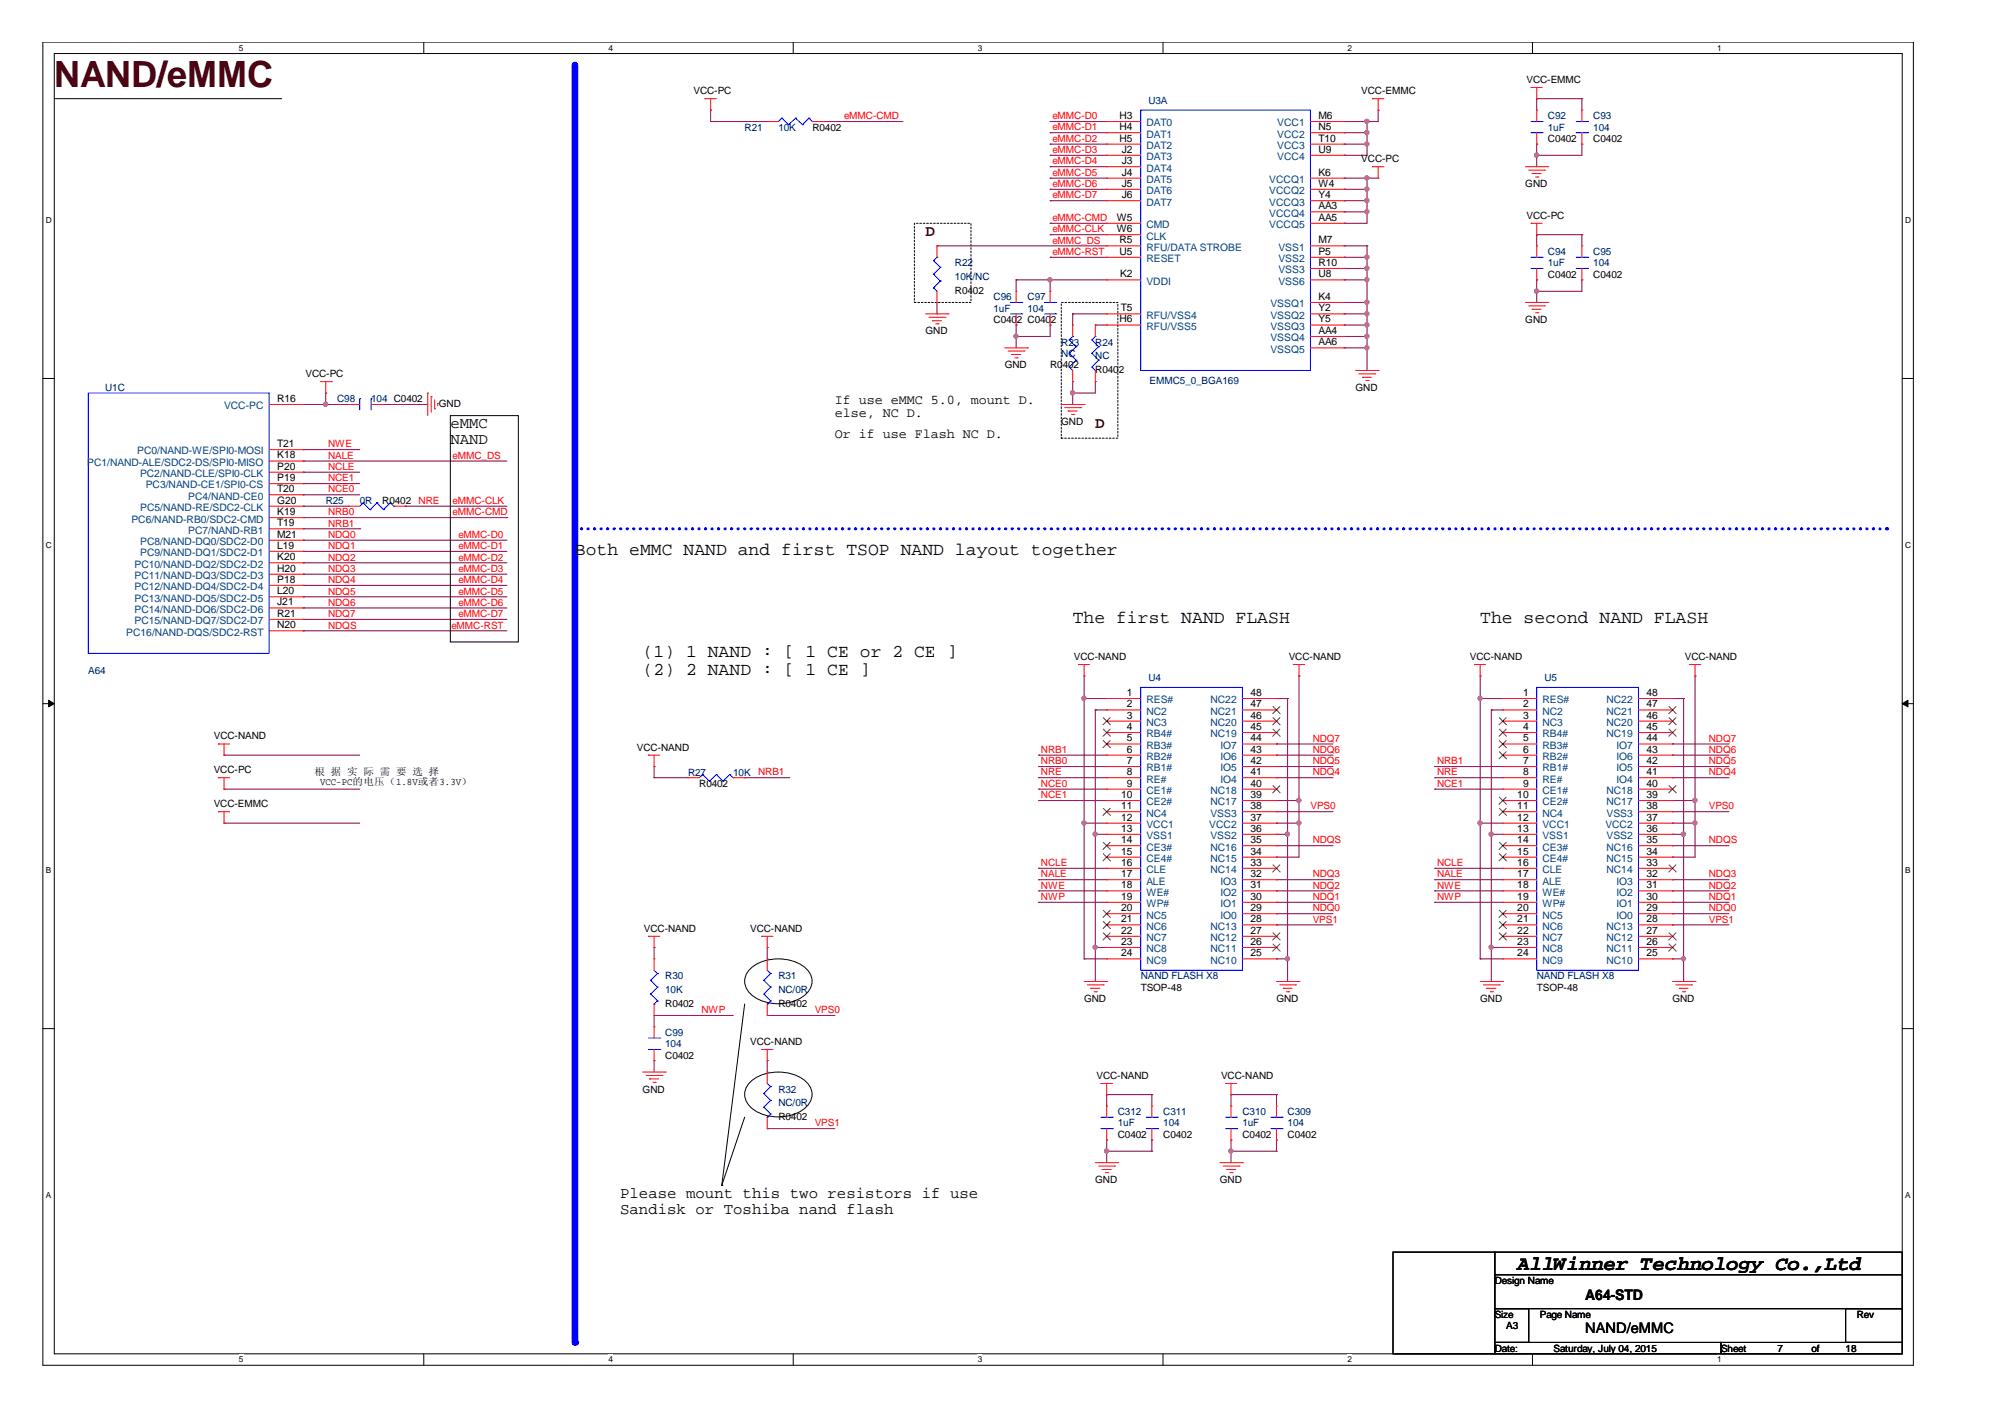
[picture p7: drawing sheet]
<svg xmlns="http://www.w3.org/2000/svg" width="297mm" height="210mm" viewBox="0 0 297 210" stroke-linecap="round" stroke-linejoin="round" font-family="sans-serif">
<path d="M6.3 6.2h277.2v196h-277.2zM8 7.9h273.8v192.6h-273.8z" fill="none" stroke="#000" stroke-width=".15"/>
<g fill="#fff">
<path d="M35.4 6.4h.6v1.4h-.6z"/>
<path d="M35.4 200.7h.6v1.4h-.6z"/>
</g>
<path d="M62.8 6.2v1.7M62.8 200.5v1.7" fill="none" stroke="#000" stroke-width=".15"/>
<g fill="#fff">
<path d="M90.1 6.4h.7v1.4h-.7z"/>
<path d="M90.1 200.7h.7v1.4h-.7z"/>
</g>
<path d="M117.5 6.2v1.7M117.5 200.5v1.7" fill="none" stroke="#000" stroke-width=".15"/>
<g fill="#fff">
<path d="M144.9 6.4h.6v1.4h-.6z"/>
<path d="M144.9 200.7h.6v1.4h-.6z"/>
</g>
<path d="M172.3 6.2v1.7M172.3 200.5v1.7" fill="none" stroke="#000" stroke-width=".15"/>
<g fill="#fff">
<path d="M199.6 6.4h.7v1.4h-.7z"/>
<path d="M199.6 200.7h.7v1.4h-.7z"/>
</g>
<path d="M227 6.2v1.7M227 200.5v1.7" fill="none" stroke="#000" stroke-width=".15"/>
<g fill="#fff">
<path d="M254.4 6.4h.6v1.4h-.6z"/>
<path d="M254.4 200.7h.6v1.4h-.6z"/>
<path d="M6.8 31.9h.8v1.4h-.8z"/>
<path d="M282.2 31.9h.9v1.4h-.9z"/>
<path d="M6.8 80.1h.8v1.4h-.8z"/>
<path d="M282.2 80.1h.9v1.4h-.9z"/>
</g>
<path d="M6.3 56.1h1.7M281.8 56.1h1.7" fill="none" stroke="#000" stroke-width=".15"/>
<g fill="#fff">
<path d="M6.8 128.2h.7v1.4h-.7z"/>
<path d="M282.2 128.2h.8v1.4h-.8z"/>
</g>
<path d="M6.3 104.2h1.7M281.8 104.2h1.7" fill="none" stroke="#000" stroke-width=".15"/>
<g fill="#000" stroke="#000" stroke-width=".15">
<path d="M7.2 103.7l.8 .5-.8 .5z" fill-rule="evenodd"/>
<path d="M281.8 104.2l.9-.5v1z" fill-rule="evenodd"/>
</g>
<g fill="#fff">
<path d="M6.8 176.4h.7v1.4h-.7z"/>
<path d="M282.2 176.4h.8v1.4h-.8z"/>
</g>
<path d="M6.3 152.4h1.7M281.8 152.4h1.7" fill="none" stroke="#000" stroke-width=".15"/>
<path d="M85.2 9.6v189.3" fill="none" stroke="#00f" stroke-width=".97"/>
<circle cx="85.2" cy="198.9" r=".49" fill="#00f"/>
<path d="M85.2 78.3h194.4" fill="none" stroke="#00f" stroke-width=".47" stroke-dasharray="0 .9"/>
<circle cx="279.6" cy="78.3" r=".23" fill="#00f" stroke-dasharray="0 .9"/>
<g fill="none" stroke="#000" stroke-width=".15">
<path d="M8 14.6h33.6M41.6 14.6h.1M66.7 61.6h10.1v33.5h-10.1zM110.3 148.7l-3.4 26.9M111 143.7a6.5 6.5 0 0 1 8.6 0 2.47 2.47 0 0 1-.5 3.8 6.5 6.5 0 0 1-8.1-.5 2.41 2.41 0 0 1 0-3.3zM106.9 175.6h.1M110.3 165.5l-3.4 10.1M111 160.4a6.5 6.5 0 0 1 8.6 0 2.47 2.47 0 0 1-.5 3.9 6.5 6.5 0 0 1-8.1-.5 2.41 2.41 0 0 1 0-3.4zM206.4 185.5h15v15h-15zM221.4 185.5h60.4v3.3h-60.4zM221.4 188.8h60.4v5.1h-60.4zM221.4 193.9h5.1v5h-5.1z"/>
<path d="M221.4 198.9h33.6v1.6h-33.6zM255 198.9h26.8v1.6h-26.8zM273.4 193.9h8.4v5h-8.4z"/>
</g>
<path d="M135.5 33.1h8.3v11.7h-8.3zM157.2 44.8h8.4v20.1h-8.4z" fill="none" stroke="#000" stroke-width=".15" stroke-dasharray=".3 .3"/>
<g fill="none" stroke="#800040" stroke-width=".15">
<path d="M105.3 16.3h.1M105.3 18h.1M105.3 18h8.4M105.3 16.3v1.7M122 18h.1M122 18h11.8M155.6 18h.1M155.6 19.7h.1M155.6 18h8.4M155.6 19.7h8.4M199.1 18h.1M199.1 19.7h.1"/>
<path d="M199.1 19.7h3.4M202.5 18h.1M202.5 19.7h.1M202.5 18v5h-3.4M204.2 16.3h.1M204.2 16.3v1.7h-5.1M227.7 14.6h.1M227.7 14.6v1.7M227.7 14.6h6.7M234.4 14.6h.1M234.4 14.6v1.7M138.8 36.4h.1"/>
<path d="M138.8 36.4h25.2M155.6 21.4h.1M155.6 23h.1M155.6 24.7h.1M155.6 26.4h.1M155.6 28h.1M155.6 29.7h.1M155.6 33.1h.1M155.6 34.8h.1M155.6 38.1h.1M155.6 34.8h8.4M155.6 21.4h8.4"/>
<path d="M155.6 23h8.4M155.6 28h8.4M155.6 29.7h8.4M155.6 33.1h8.4M155.6 38.1h8.4M155.6 24.7h8.4M155.6 26.4h8.4M199.1 21.4h.1M199.1 23h.1M199.1 28h.1M199.1 29.7h.1M199.1 31.4h.1"/>
<path d="M199.1 33.1h.1M199.1 36.4h.1M199.1 38.1h.1M199.1 39.8h.1M199.1 26.4h.1M199.1 21.4h3.4M199.1 28h3.4M199.1 29.7h3.4M199.1 31.4h3.4M199.1 36.4h3.4M199.1 38.1h3.4M199.1 39.8h3.4"/>
<path d="M199.1 26.4h5.1M202.5 21.4h.1M202.5 26.4h.1M202.5 28h.1M202.5 29.7h.1M202.5 31.4h.1M202.5 36.4h.1M202.5 39.8h.1M202.5 38.1h.1M202.5 26.4v6.7h-3.4M202.5 36.4v18.5M227.7 34.8h.1"/>
<path d="M227.7 23h.1M227.7 21.4h.1M227.7 21.4v3.3M227.7 34.8v1.6M227.7 34.8h6.7M234.4 34.8h.1M234.4 21.4h.1M234.4 21.4v1.6h-6.7M234.4 34.8v1.6M44.9 59.9h.1M44.9 59.9h6.7M48.3 59.9h.1"/>
<path d="M48.3 58.2h.1M48.3 58.2v1.7M56.6 59.9h.1M56.6 59.9h6.8M138.8 46.5h.1M138.8 44.8v1.7M150.5 49.8h.1M150.5 48.1h.1M150.5 41.5h.1M150.5 41.5h13.5M150.5 41.5v1.7M150.5 48.1v3.4"/>
<path d="M155.6 41.5h.1M155.6 48.1h.1M155.6 48.1v1.7h-5.1M155.6 41.5v1.7M158.9 46.5h.1M158.9 58.2h.1M158.9 56.5h.1M158.9 46.5h5.1M158.9 46.5v1.6M158.9 56.5v3.4M162.3 48.1h.1M162.3 56.5h.1"/>
<path d="M162.3 48.1h1.7M162.3 56.5v1.7h-3.4M199.1 41.5h.1M199.1 44.8h.1M199.1 46.5h.1M199.1 48.1h.1M199.1 49.8h.1M199.1 51.5h.1M199.1 41.5h3.4M199.1 44.8h3.4M199.1 46.5h3.4M199.1 48.1h3.4"/>
<path d="M199.1 49.8h3.4M199.1 51.5h3.4M202.5 51.5h.1M202.5 41.5h.1M202.5 49.8h.1M202.5 46.5h.1M202.5 48.1h.1M202.5 44.8h.1M227.7 43.2h.1M227.7 41.5h.1M227.7 41.5v3.3M234.4 41.5h.1"/>
<path d="M234.4 41.5v1.7h-6.7M44.9 69.9h.1M44.9 68.3h.1M44.9 66.6h.1M44.9 75h.1M44.9 73.3h.1M44.9 71.6h.1M44.9 78.3h8.4M44.9 69.9h8.4M44.9 68.3h30.2M44.9 66.6h8.4M44.9 75h6.7"/>
<path d="M44.9 73.3h8.4M44.9 71.6h8.4M44.9 76.7h30.2M53.3 78.3h.1M60 75h.1M60 75h15.1M75.1 76.7h.1M44.9 85.1h.1M44.9 83.4h.1M44.9 81.7h.1M44.9 80h.1M44.9 91.8h.1"/>
<path d="M44.9 90.1h.1M44.9 88.4h.1M44.9 86.7h.1M44.9 93.4h.1M44.9 85.1h30.2M44.9 83.4h30.2M44.9 81.7h30.2M44.9 80h30.2M44.9 91.8h30.2M44.9 90.1h30.2M44.9 88.4h30.2M44.9 86.7h30.2"/>
<path d="M44.9 93.4h30.2M33.2 111.9h.1M33.2 116.9h.1M33.2 111.9h20.1M33.2 116.9h20.1M96.9 115.2h.1M96.9 113.6h.1M96.9 115.2h5M96.9 113.6v1.6M110.3 115.2h.1M110.3 115.2h6.7M153.9 115.2h.1"/>
<path d="M153.9 116.9h.1M153.9 118.6h.1M153.9 111.9h.1M153.9 113.6h.1M153.9 111.9h10.1M153.9 116.9h10.1M153.9 115.2h10.1M153.9 118.6h10.1M153.9 113.6h10.1M160.6 100.1h.1M160.6 103.5h.1M160.6 100.1v41.9"/>
<path d="M160.6 103.5h3.4M162.3 105.2h.1M162.3 105.2v40.2M162.3 105.2h1.7M189.1 103.5h.1M189.1 110.2h.1M189.1 111.9h.1M189.1 113.6h.1M189.1 115.2h.1M189.1 118.6h.1M189.1 111.9h8.4M189.1 115.2h8.4"/>
<path d="M189.1 103.5h1.7M189.1 118.6h3.3M189.1 110.2h8.4M189.1 113.6h8.4M190.8 103.5h.1M190.8 103.5v41.9M192.4 100.1h.1M192.4 118.6h.1M192.4 100.1v26.9h-3.3M212.6 113.6h.1M212.6 116.9h.1M212.6 115.2h.1"/>
<path d="M212.6 116.9h10M212.6 115.2h10M212.6 113.6h10M219.3 100.1h.1M219.3 103.5h.1M219.3 103.5h3.3M219.3 100.1v41.9M220.9 105.2h.1M220.9 105.2h1.7M220.9 105.2v40.2M247.8 103.5h.1M247.8 110.2h.1"/>
<path d="M247.8 111.9h.1M247.8 113.6h.1M247.8 115.2h.1M247.8 118.6h.1M247.8 111.9h8.4M247.8 115.2h8.4M247.8 103.5h1.6M247.8 118.6h3.3M247.8 110.2h8.4M247.8 113.6h8.4M249.4 103.5h.1M249.4 103.5v41.9"/>
<path d="M251.1 100.1h.1M251.1 118.6h.1M251.1 100.1v26.9h-3.3M33.2 121.9h.1M33.2 121.9h20.1M153.9 133.7h.1M153.9 128.6h.1M153.9 130.3h.1M153.9 132h.1M153.9 133.7h10.1M153.9 128.6h10.1M153.9 130.3h10.1"/>
<path d="M153.9 132h10.1M160.6 121.9h.1M160.6 121.9h3.4M162.3 123.6h.1M162.3 123.6h1.7M189.1 137h.1M189.1 123.6h.1M189.1 121.9h.1M189.1 120.2h.1M189.1 125.3h.1M189.1 130.3h.1M189.1 132h.1"/>
<path d="M189.1 133.7h.1M189.1 135.4h.1M189.1 127h.1M189.1 121.9h3.3M189.1 137h8.4M189.1 123.6h1.7M189.1 133.7h8.4M189.1 130.3h8.4M189.1 132h8.4M189.1 120.2h8.4M189.1 125.3h8.4M189.1 135.4h8.4"/>
<path d="M190.8 123.6h.1M192.4 121.9h.1M212.6 133.7h.1M212.6 128.6h.1M212.6 130.3h.1M212.6 132h.1M212.6 133.7h10M212.6 128.6h10M212.6 130.3h10M212.6 132h10M219.3 121.9h.1M219.3 121.9h3.3"/>
<path d="M220.9 123.6h.1M220.9 123.6h1.7M247.8 137h.1M247.8 123.6h.1M247.8 121.9h.1M247.8 120.2h.1M247.8 125.3h.1M247.8 130.3h.1M247.8 132h.1M247.8 133.7h.1M247.8 135.4h.1M247.8 127h.1"/>
<path d="M247.8 121.9h3.3M247.8 137h8.4M247.8 123.6h1.6M247.8 133.7h8.4M247.8 130.3h8.4M247.8 132h8.4M247.8 120.2h8.4M247.8 125.3h8.4M247.8 135.4h8.4M249.4 123.6h.1M251.1 121.9h.1M96.9 140.3h.1"/>
<path d="M96.9 157.1h.1M96.9 150.4h.1M96.9 140.3v1.7M96.9 150.4v1.7M96.9 157.1v1.7M96.9 150.4h11.7M113.7 140.3h.1M113.7 157.1h.1M113.7 150.4h.1M113.7 140.3v1.7M113.7 157.1v1.7M113.7 150.4h10"/>
<path d="M160.6 142h.1M160.6 142h3.4M162.3 140.3h.1M162.3 140.3h1.7M189.1 142h.1M189.1 142h1.7M190.8 142h.1M219.3 142h.1M219.3 142h3.3M220.9 140.3h.1M220.9 140.3h1.7M247.8 142h.1"/>
<path d="M247.8 142h1.6M249.4 142h.1M113.7 167.2h.1M113.7 167.2h10M164 168.9h.1M164 170.5h.1M164 162.2h.1M164 170.5h6.6M164 162.2v1.6M164 168.9v3.3M164 162.2h6.6M170.6 170.5h.1"/>
<path d="M170.6 162.2h.1M170.6 168.9h.1M170.6 162.2v1.6M170.6 168.9v1.6M182.4 168.9h.1M182.4 170.5h.1M182.4 162.2h.1M182.4 162.2v1.6M182.4 168.9v3.3M182.4 170.5h6.7M182.4 162.2h6.7M189.1 170.5h.1"/>
<path d="M189.1 162.2h.1M189.1 168.9h.1M189.1 162.2v1.6M189.1 168.9v1.6"/>
</g>
<g fill="#f0f" stroke="#f0f" stroke-width=".15">
<circle cx="227.6" cy="43.1" r=".32"/>
<circle cx="48.2" cy="59.9" r=".32"/>
<circle cx="202.5" cy="18" r=".32"/>
<circle cx="202.5" cy="28" r=".32"/>
<circle cx="202.5" cy="26.4" r=".32"/>
<circle cx="202.5" cy="29.7" r=".32"/>
<circle cx="202.5" cy="31.4" r=".32"/>
<circle cx="202.5" cy="38.1" r=".32"/>
<circle cx="202.5" cy="39.7" r=".32"/>
<circle cx="202.5" cy="48.1" r=".32"/>
<circle cx="202.5" cy="44.8" r=".32"/>
<circle cx="202.5" cy="41.4" r=".32"/>
<circle cx="202.5" cy="51.5" r=".32"/>
<circle cx="202.5" cy="49.8" r=".32"/>
<circle cx="155.6" cy="41.4" r=".32"/>
<circle cx="150.5" cy="49.8" r=".32"/>
<circle cx="158.9" cy="58.2" r=".32"/>
<circle cx="202.5" cy="46.5" r=".32"/>
<circle cx="202.5" cy="21.3" r=".32"/>
<circle cx="202.5" cy="19.6" r=".32"/>
<circle cx="227.6" cy="23" r=".32"/>
<circle cx="192.4" cy="118.6" r=".32"/>
<circle cx="190.7" cy="142" r=".32"/>
<circle cx="160.6" cy="121.9" r=".32"/>
<circle cx="160.6" cy="103.5" r=".32"/>
<circle cx="162.2" cy="123.6" r=".32"/>
<circle cx="162.2" cy="140.3" r=".32"/>
<circle cx="190.7" cy="123.6" r=".32"/>
<circle cx="192.4" cy="121.9" r=".32"/>
<circle cx="251.1" cy="118.6" r=".32"/>
<circle cx="249.4" cy="142" r=".32"/>
<circle cx="219.3" cy="121.9" r=".32"/>
<circle cx="219.3" cy="103.5" r=".32"/>
<circle cx="220.9" cy="123.6" r=".32"/>
<circle cx="220.9" cy="140.3" r=".32"/>
<circle cx="249.4" cy="123.6" r=".32"/>
<circle cx="251.1" cy="121.9" r=".32"/>
<circle cx="182.3" cy="170.5" r=".32"/>
<circle cx="163.9" cy="170.5" r=".32"/>
</g>
<g fill="none" stroke="#f00" stroke-width=".15">
<path d="M104.4 14.6h.1M104.4 14.6h1.7M105.3 16.3h.1M105.3 14.6v1.7M113.7 18h.1M113.7 18h1.6M120.4 18h1.6M122 18h.1M164 18h.1M164 19.7h.1M164 18h5M164 19.7h5"/>
<path d="M194.1 18h5M194.1 19.7h5M199.1 18h.1M199.1 19.7h.1M203.3 14.6h.1M203.3 14.6h1.7M204.2 16.3h.1M204.2 14.6v1.7M226.8 13h.1M226.8 13h1.7M227.7 14.6h.1M227.7 16.3h.1"/>
<path d="M227.7 13v1.6M227.7 16.3v1.7M227.7 19.7v1.7M234.4 16.3h.1M234.4 16.3v1.7M234.4 19.7v1.7M138.8 36.4h.1M138.8 36.4v1.7M164 21.4h.1M164 23h.1M164 24.7h.1M164 26.4h.1"/>
<path d="M164 28h.1M164 29.7h.1M164 36.4h.1M164 38.1h.1M164 33.1h.1M164 34.8h.1M164 33.1h5M164 24.7h5M164 21.4h5M164 23h5M164 26.4h5M164 28h5"/>
<path d="M164 29.7h5M164 36.4h5M164 38.1h5M164 34.8h5M194.1 33.1h5M194.1 21.4h5M194.1 23h5M194.1 26.4h5M194.1 28h5M194.1 29.7h5M194.1 36.4h5M194.1 38.1h5"/>
<path d="M194.1 39.8h5M194.1 31.4h5M199.1 26.4h.1M199.1 36.4h.1M199.1 38.1h.1M199.1 39.8h.1M199.1 21.4h.1M199.1 23h.1M199.1 28h.1M199.1 29.7h.1M199.1 31.4h.1M199.1 33.1h.1"/>
<path d="M203.3 24.7h.1M203.3 24.7h1.7M204.2 26.4h.1M204.2 24.7v1.7M226 24.7h3.3M226.5 25.2h2.3M226.8 33.1h.1M226.8 33.1h1.7M227 25.7h.1M227 25.7h1.3M227.5 26.2h.3M227.7 34.8h.1"/>
<path d="M227.7 36.4h.1M227.7 21.4h.1M227.7 33.1v1.7M227.7 36.4v1.7M227.7 39.8v1.7M227.8 26.2h.1M228.8 25.2h.1M229.3 24.7h.1M234.4 21.4h.1M234.4 36.4h.1M234.4 36.4v1.7M234.4 39.8v1.7"/>
<path d="M39.9 59.9h5M44.9 59.9h.1M47.5 56.5h1.6M48.3 58.2h.1M48.3 56.5v1.7M49.1 56.5h.1M51.6 59.9h.1M51.6 59.9h1.7M55 59.9h1.6M56.6 59.9h.1M63.4 58.2h.1M63.4 58.2v3.4"/>
<path d="M63.9 58.7h.1M63.9 58.7v2.4M64.4 59.2v1.4M64.9 59.7h.1M64.9 59.7v.4M137.1 46.5h3.4M137.6 47h2.4M138.1 47.5h.1M138.1 47.5h1.4M138.6 48h.4M138.8 44.8h.1M138.8 43.2v1.6"/>
<path d="M139 48h.1M140 47h.1M140.5 46.5h.1M148.8 51.5h3.4M149.4 52h2.3M149.9 52.5h.1M149.9 52.5h1.3M150.4 53h.3M150.5 48.1h.1M150.5 43.2h.1M150.5 43.2v1.6M150.5 46.5v1.6"/>
<path d="M150.7 53h.1M151.7 52h.1M152.2 51.5h.1M155.6 48.1h.1M155.6 43.2h.1M155.6 43.2v1.6M155.6 46.5v1.6M157.2 59.9h3.4M158.9 56.5h.1M158.9 48.1h.1M158.9 48.1v1.7M158.9 54.9v1.6"/>
<path d="M160.6 59.9h.1M162.3 56.5h.1M162.3 48.1h.1M162.3 48.1v1.7M162.3 54.9v1.6M164 41.5h.1M164 48.1h.1M164 46.5h.1M164 46.5h5M164 41.5h5M164 48.1h5M194.1 44.8h5"/>
<path d="M194.1 51.5h5M194.1 46.5h5M194.1 41.5h5M194.1 48.1h5M194.1 49.8h5M199.1 44.8h.1M199.1 41.5h.1M199.1 46.5h.1M199.1 48.1h.1M199.1 49.8h.1M199.1 51.5h.1M200.8 54.9h3.4"/>
<path d="M201.3 55.4h2.4M201.8 55.9h.1M201.8 55.9h1.4M202.4 56.4h.3M202.7 56.4h.1M203.7 55.4h.1M204.2 54.9h.1M226 44.8h3.3M226.5 45.3h2.3M227 45.8h.1M227 45.8h1.3M227.5 46.3h.3"/>
<path d="M227.7 41.5h.1M227.8 46.3h.1M228.8 45.3h.1M229.3 44.8h.1M234.4 41.5h.1M39.9 75h5M39.9 71.6h5M39.9 73.3h5M39.9 76.7h5M39.9 78.3h5M39.9 66.6h5M39.9 68.3h5"/>
<path d="M39.9 69.9h5M44.9 71.6h.1M44.9 73.3h.1M44.9 75h.1M44.9 76.7h.1M44.9 78.3h.1M44.9 66.6h.1M44.9 68.3h.1M44.9 69.9h.1M51.6 75h.1M51.6 75h1.7M58.3 75h1.7"/>
<path d="M60 75h.1M64.4 60.6h.1M157.7 60.4h2.4M158.2 60.9h.1M158.2 60.9h1.4M158.7 61.4h.4M159.1 61.4h.1M160.1 60.4h.1M39.9 80h5M39.9 81.7h5M39.9 83.4h5M39.9 85.1h5"/>
<path d="M39.9 86.7h5M39.9 88.4h5M39.9 90.1h5M39.9 91.8h5M39.9 93.4h5M44.9 80h.1M44.9 81.7h.1M44.9 83.4h.1M44.9 85.1h.1M44.9 86.7h.1M44.9 88.4h.1M44.9 90.1h.1"/>
<path d="M44.9 91.8h.1M44.9 93.4h.1M159.8 98.4h.1M159.8 98.4h1.6M160.6 98.4v1.7M191.6 98.4h.1M191.6 98.4h1.7M192.4 98.4v1.7M218.4 98.4h.1M218.4 98.4h1.7M219.3 98.4v1.7M250.3 98.4h.1"/>
<path d="M250.3 98.4h1.7M251.1 98.4v1.7M32.3 110.2h.1M32.3 115.2h.1M32.3 110.2h1.7M32.3 115.2h1.7M33.2 111.9h.1M33.2 116.9h.1M33.2 110.2v1.7M33.2 115.2v1.7M96.1 111.9h.1M96.1 111.9h1.6"/>
<path d="M96.9 113.6h.1M96.9 111.9v1.7M101.9 115.2h.1M101.9 115.2h1.7M108.6 115.2h1.7M110.3 115.2h.1M160.6 100.1h.1M164 111.9h.1M164 113.6h.1M164 106.8h.1M164 118.6h.1M164 108.5h.1"/>
<path d="M164 110.2h.1M164 115.2h.1M164 116.9h.1M164 103.5h.1M164 105.2h.1M164 110.2h5M164 115.2h5M164 111.9h5M164 118.6h5M164 106.8h5M164 113.6h5M164 108.5h5"/>
<path d="M164 103.5h5M164 105.2h5M164 116.9h5M184.1 110.2h5M184.1 115.2h5M184.1 111.9h5M184.1 118.6h5M184.1 106.8h5M184.1 113.6h5M184.1 108.5h5M184.1 103.5h5M184.1 105.2h5"/>
<path d="M184.1 116.9h5M189.1 118.6h.1M189.1 115.2h.1M189.1 106.8h.1M189.1 108.5h.1M189.1 110.2h.1M189.1 113.6h.1M189.1 103.5h.1M189.1 105.2h.1M189.1 116.9h.1M189.1 111.9h.1M192.4 100.1h.1"/>
<path d="M219.3 100.1h.1M222.6 111.9h.1M222.6 113.6h.1M222.6 106.8h.1M222.6 118.6h.1M222.6 108.5h.1M222.6 110.2h.1M222.6 115.2h.1M222.6 116.9h.1M222.6 103.5h.1M222.6 105.2h.1M222.6 110.2h5.1"/>
<path d="M222.6 115.2h5.1M222.6 111.9h5.1M222.6 118.6h5.1M222.6 106.8h5.1M222.6 113.6h5.1M222.6 108.5h5.1M222.6 103.5h5.1M222.6 105.2h5.1M222.6 116.9h5.1M242.7 110.2h5.1M242.7 115.2h5.1M242.7 111.9h5.1"/>
<path d="M242.7 118.6h5.1M242.7 106.8h5.1M242.7 113.6h5.1M242.7 108.5h5.1M242.7 103.5h5.1M242.7 105.2h5.1M242.7 116.9h5.1M247.8 118.6h.1M247.8 115.2h.1M247.8 106.8h.1M247.8 108.5h.1M247.8 110.2h.1"/>
<path d="M247.8 113.6h.1M247.8 103.5h.1M247.8 105.2h.1M247.8 116.9h.1M247.8 111.9h.1M251.1 100.1h.1M32.3 120.2h.1M32.3 120.2h1.7M33.2 121.9h.1M33.2 120.2v1.7M96.1 138.7h.1M96.1 138.7h1.6"/>
<path d="M96.9 138.7v1.6M112.8 138.7h.1M112.8 138.7h1.7M113.7 138.7v1.6M164 125.3h.1M164 127h.1M164 135.4h.1M164 120.2h.1M164 137h.1M164 121.9h.1M164 130.3h.1M164 132h.1"/>
<path d="M164 138.7h.1M164 123.6h.1M164 128.6h.1M164 133.7h.1M164 120.2h5M164 138.7h5M164 125.3h5M164 135.4h5M164 127h5M164 137h5M164 123.6h5M164 132h5"/>
<path d="M164 128.6h5M164 121.9h5M164 130.3h5M164 133.7h5M184.1 120.2h5M184.1 138.7h5M184.1 125.3h5M184.1 135.4h5M184.1 127h5M184.1 137h5M184.1 123.6h5M184.1 132h5"/>
<path d="M184.1 128.6h5M184.1 121.9h5M184.1 130.3h5M184.1 133.7h5M189.1 135.4h.1M189.1 125.3h.1M189.1 123.6h.1M189.1 132h.1M189.1 128.6h.1M189.1 137h.1M189.1 120.2h.1M189.1 130.3h.1"/>
<path d="M189.1 121.9h.1M189.1 138.7h.1M189.1 133.7h.1M189.1 127h.1M222.6 125.3h.1M222.6 127h.1M222.6 135.4h.1M222.6 120.2h.1M222.6 137h.1M222.6 121.9h.1M222.6 130.3h.1M222.6 132h.1"/>
<path d="M222.6 138.7h.1M222.6 123.6h.1M222.6 128.6h.1M222.6 133.7h.1M222.6 120.2h5.1M222.6 138.7h5.1M222.6 125.3h5.1M222.6 135.4h5.1M222.6 127h5.1M222.6 137h5.1M222.6 123.6h5.1M222.6 132h5.1"/>
<path d="M222.6 128.6h5.1M222.6 121.9h5.1M222.6 130.3h5.1M222.6 133.7h5.1M242.7 120.2h5.1M242.7 138.7h5.1M242.7 125.3h5.1M242.7 135.4h5.1M242.7 127h5.1M242.7 137h5.1M242.7 123.6h5.1M242.7 132h5.1"/>
<path d="M242.7 128.6h5.1M242.7 121.9h5.1M242.7 130.3h5.1M242.7 133.7h5.1M247.8 135.4h.1M247.8 125.3h.1M247.8 123.6h.1M247.8 132h.1M247.8 128.6h.1M247.8 137h.1M247.8 120.2h.1M247.8 130.3h.1"/>
<path d="M247.8 121.9h.1M247.8 138.7h.1M247.8 133.7h.1M247.8 127h.1M95.2 158.8h3.4M95.7 159.3h2.4M96.2 159.8h.1M96.2 159.8h1.4M96.9 140.3h.1M96.9 157.1h.1M96.9 152.1h.1M96.9 142h.1"/>
<path d="M96.9 150.4h.1M96.9 142v1.7M96.9 148.7v1.7M96.9 152.1v1.7M96.9 155.5v1.6M98.1 159.3h.1M98.6 158.8h.1M112.8 155.5h.1M112.8 155.5h1.7M113.7 140.3h.1M113.7 157.1h.1M113.7 158.8h.1"/>
<path d="M113.7 142h.1M113.7 150.4h.1M113.7 142v1.7M113.7 148.7v1.7M113.7 155.5v1.6M113.7 158.8v1.7M160.6 145.4h3.4M161.1 145.9h2.3M161.6 146.4h.1M161.6 146.4h1.3M162.1 146.9h.3M162.4 146.9h.1"/>
<path d="M163.4 145.9h.1M164 145.4h.1M164 142h.1M164 140.3h.1M164 140.3h5M164 142h5M184.1 140.3h5M184.1 142h5M189.1 140.3h.1M189.1 142h.1M189.1 145.4h3.3M189.6 145.9h2.3"/>
<path d="M190.1 146.4h.1M190.1 146.4h1.3M190.6 146.9h.3M190.9 146.9h.1M191.9 145.9h.1M192.4 145.4h.1M219.3 145.4h3.3M219.8 145.9h2.3M220.3 146.4h.1M220.3 146.4h1.3M220.8 146.9h.3M221.1 146.9h.1"/>
<path d="M222.1 145.9h.1M222.6 145.4h.1M222.6 142h.1M222.6 140.3h.1M222.6 140.3h5.1M222.6 142h5.1M242.7 140.3h5.1M242.7 142h5.1M247.8 140.3h.1M247.8 142h.1M247.8 145.4h3.3M248.3 145.9h2.3"/>
<path d="M248.8 146.4h.1M248.8 146.4h1.3M249.3 146.9h.3M249.6 146.9h.1M250.6 145.9h.1M251.1 145.4h.1M96.7 160.3h.4M97.1 160.3h.1M113.7 167.2h.1M113.7 165.5v1.7M162.3 172.2h3.3M162.8 172.7h2.3"/>
<path d="M163.1 160.5h.1M163.1 160.5h1.7M163.3 173.2h.1M163.3 173.2h1.3M163.8 173.7h.3M164 162.2h.1M164 168.9h.1M164 163.8h.1M164 160.5v1.7M164 163.8v1.7M164 167.2v1.7M164.1 173.7h.1"/>
<path d="M165.1 172.7h.1M165.6 172.2h.1M170.6 168.9h.1M170.6 163.8h.1M170.6 163.8v1.7M170.6 167.2v1.7M180.7 172.2h3.4M181.2 172.7h2.4M181.6 160.5h.1M181.6 160.5h1.6M181.7 173.2h.1M181.7 173.2h1.3"/>
<path d="M182.2 173.7h.3M182.4 162.2h.1M182.4 168.9h.1M182.4 163.8h.1M182.4 160.5v1.7M182.4 163.8v1.7M182.4 167.2v1.7M182.5 173.7h.1M183.6 172.7h.1M184.1 172.2h.1M189.1 168.9h.1M189.1 163.8h.1"/>
<path d="M189.1 163.8v1.7M189.1 167.2v1.7"/>
</g>
<g fill="none" stroke="#00f" stroke-width=".15">
<path d="M115.8 17.5h.1M115.8 17.5l-.5 .5M115.8 17.5l1 1M116.8 18.5h.1M117.9 17.5h.1M117.9 17.5l-1.1 1M117.9 17.5l1 1M118.9 18.5h.1M119.8 17.5h.1M119.8 17.5l-.9 1M119.8 17.5l.6 .5M120.4 18h.1"/>
<path d="M169 16.3h25.1v38.6h-25.1zM226.8 19.7h1.7M226.8 18h1.7M228.5 19.7h.1M228.5 18h.1M233.5 19.7h1.7M233.5 18h1.7M235.2 19.7h.1M235.2 18h.1M138.3 38.6h.1M138.3 38.6l1 1M138.8 38.1h.1"/>
<path d="M138.8 38.1l-.5 .5M139.3 39.6h.1M139.3 39.6l-1 1M226.8 39.8h1.7M226.8 38.1h1.7M228.5 39.8h.1M228.5 38.1h.1M233.5 39.8h1.7M233.5 38.1h1.7M235.2 39.8h.1M235.2 38.1h.1M13.1 58.2h26.8v38.6h-26.8z"/>
<path d="M53.3 59.1h.1M53.3 59.1v1.6M55 59.1h.1M55 59.1v1.6M138.3 42.6h.1M138.3 40.6h.1M138.3 42.6l.5 .6M138.3 40.6l1 1M139.3 41.6h.1M139.3 41.6l-1 1M149.7 46.5h1.7M149.7 44.8h1.7"/>
<path d="M151.4 46.5h.1M151.4 44.8h.1M154.7 46.5h1.7M154.7 44.8h1.7M156.4 46.5h.1M156.4 44.8h.1M158.4 54.4h.1M158.4 52.3h.1M158.4 50.3h.1M158.4 54.4l.5 .5M158.4 52.3l1 1.1M158.4 50.3l1 1.1"/>
<path d="M158.9 49.8h.1M158.9 49.8l-.5 .5M159.4 53.4h.1M159.4 51.4h.1M159.4 53.4l-1 1M159.4 51.4l-1 .9M161.8 54.4h.1M161.8 52.3h.1M161.8 50.3h.1M161.8 54.4l.5 .5M161.8 52.3l1 1.1M161.8 50.3l1 1.1"/>
<path d="M162.3 49.8h.1M162.3 49.8l-.5 .5M162.8 53.4h.1M162.8 51.4h.1M162.8 53.4l-1 1M162.8 51.4l-1 .9M53.8 74.5h.1M53.8 74.5l-.5 .5M53.8 74.5l1 1M54.8 75.5h.1M55.8 74.5h.1M55.8 74.5l-1 1"/>
<path d="M55.8 74.5l1 1M56.8 75.5h.1M57.8 74.5h.1M57.8 74.5l-1 1M57.8 74.5l.5 .5M58.3 75h.1M104.1 114.7h.1M104.1 114.7l-.5 .5M104.1 114.7l1 1M105.1 115.7h.1M106.1 114.7h.1M106.1 114.7l-1 1"/>
<path d="M106.1 114.7l1 1M107.1 115.7h.1M108.1 114.7h.1M108.1 114.7l-1 1M108.1 114.7l.5 .5M108.6 115.2h.1M169 101.8h15.1v41.9h-15.1zM227.7 101.8h15v41.9h-15zM96.1 155.5h1.6M96.1 153.8h1.6M96.4 145.2h.1M96.4 147.2h.1"/>
<path d="M96.4 145.2l1 1M96.4 147.2l1 1.1M96.9 148.7h.1M96.9 143.7l.5 .5M97.4 144.2h.1M97.4 146.2h.1M97.4 148.3h.1M97.4 144.2l-1 1M97.4 146.2l-1 1M97.4 148.3l-.5 .4M97.7 155.5h.1M97.7 153.8h.1"/>
<path d="M113.2 145.2h.1M113.2 147.2h.1M113.2 145.2l1 1M113.2 147.2l1 1.1M113.7 148.7h.1M113.7 143.7l.5 .5M114.2 144.2h.1M114.2 146.2h.1M114.2 148.3h.1M114.2 144.2l-1 1M114.2 146.2l-1 1M114.2 148.3l-.5 .4"/>
<path d="M113.2 162h.1M113.2 164h.1M113.2 162l1 1M113.2 164l1 1M113.7 165.5h.1M113.7 160.5l.5 .5M114.2 161h.1M114.2 163h.1M114.2 165h.1M114.2 161l-1 1M114.2 163l-1 1M114.2 165l-.5 .5"/>
<path d="M163.1 167.2h1.7M163.1 165.5h1.7M164.8 167.2h.1M164.8 165.5h.1M169.8 167.2h1.7M169.8 165.5h1.7M171.5 167.2h.1M171.5 165.5h.1M181.6 167.2h1.6M181.6 165.5h1.6M183.2 167.2h.1M183.2 165.5h.1"/>
<path d="M188.3 167.2h1.6M188.3 165.5h1.6M189.9 167.2h.1M189.9 165.5h.1"/>
</g>
<g fill="none" stroke="#804000" stroke-width=".15">
<path d="M163.4 106.3l1.1 1.1M163.4 119.7l1.1 1.1M163.4 108l1.1 1.1M163.4 109.7l1.1 1.1M164.5 106.3l-1.1 1.1M164.5 119.7l-1.1 1.1M164.5 108l-1.1 1.1M164.5 109.7l-1.1 1.1M188.6 106.3l1.1 1.1M188.6 108l1.1 1.1M188.6 104.7l1.1 1M188.6 116.4l1.1 1"/>
<path d="M189.6 106.3l-1 1.1M189.6 108l-1 1.1M189.6 104.7l-1 1M189.6 116.4l-1 1M222.1 111.4l1.1 1M222.1 106.3l1.1 1.1M222.1 119.7l1.1 1.1M222.1 118.1l1.1 1M222.1 108l1.1 1.1M222.1 109.7l1.1 1.1M223.1 111.4l-1 1M223.1 106.3l-1 1.1"/>
<path d="M223.1 119.7l-1 1.1M223.1 118.1l-1 1M223.1 108l-1 1.1M223.1 109.7l-1 1.1M247.3 106.3l1 1.1M247.3 108l1 1.1M247.3 104.7l1 1M247.3 116.4l1 1M248.3 106.3l-1.1 1.1M248.3 108l-1.1 1.1M248.3 104.7l-1.1 1M248.3 116.4l-1.1 1"/>
<path d="M163.4 124.8l1.1 1M163.4 126.5l1.1 1M163.4 134.8l1.1 1.1M163.4 136.5l1.1 1.1M163.4 138.2l1.1 1M164.5 124.8l-1.1 1M164.5 126.5l-1.1 1M164.5 134.8l-1.1 1.1M164.5 136.5l-1.1 1.1M164.5 138.2l-1.1 1M188.6 139.8l1.1 1.1M188.6 128.1l1.1 1.1"/>
<path d="M188.6 138.2l1.1 1M189.6 139.8l-1 1.1M189.6 128.1l-1 1.1M189.6 138.2l-1 1M222.1 124.8l1.1 1M222.1 126.5l1.1 1M222.1 134.8l1.1 1.1M222.1 136.5l1.1 1.1M222.1 138.2l1.1 1M223.1 124.8l-1 1M223.1 126.5l-1 1M223.1 134.8l-1 1.1"/>
<path d="M223.1 136.5l-1 1.1M223.1 138.2l-1 1M247.3 139.8l1 1.1M247.3 128.1l1 1.1M247.3 138.2l1 1M248.3 139.8l-1.1 1.1M248.3 128.1l-1.1 1.1M248.3 138.2l-1.1 1"/>
</g>
<text font-size="5.3" fill="#400000" x="8" y="12.8">NAND/eMMC</text>
<text font-size="3" x="224.8" y="188.1">AllWinner Technology Co.,Ltd</text>
<g font-size="2.7">
<text x="85.2" y="82.2">Both eMMC NAND and first TSOP NAND layout together</text>
<text x="158.9" y="92.2">The first NAND FLASH</text>
<text x="219.3" y="92.2">The second NAND FLASH</text>
<text x="95.2" y="97.3">(1) 1 NAND : [ 1 CE or 2 CE ]</text>
<text x="95.2" y="99.9">(2) 2 NAND : [ 1 CE ]</text>
</g>
<g font-size="2.3" fill="#400000">
<text x="137.1" y="35">D</text>
<text x="162.3" y="63.5">D</text>
</g>
<g font-size="2.3">
<text x="66.7" y="63.5">eMMC</text>
<text x="66.7" y="65.8">NAND</text>
<text x="91.9" y="177.5">Please mount this two resistors if use</text>
<text x="91.9" y="179.8">Sandisk or Toshiba nand flash</text>
</g>
<g font-size="2.2">
<text x="234.9" y="197.5">NAND/eMMC</text>
<text x="234.9" y="192.5">A64-STD</text>
</g>
<g font-size="2">
<text x="123.7" y="59.8">If use eMMC 5.0, mount D.</text>
<text x="123.7" y="61.8">else, NC D.</text>
<text x="123.7" y="64.8">Or if use Flash NC D.</text>
</g>
<g font-size="1.5">
<text x="102.7" y="14">VCC-PC</text>
<text x="165.9" y="17.6">H3</text>
<text x="195.3" y="17.6">M6</text>
<text x="201.7" y="14">VCC-EMMC</text>
<text x="226.1" y="12.3">VCC-EMMC</text>
<text x="120.4" y="19.4">R0402</text>
<text x="165.9" y="19.3">H4</text>
<text x="165.9" y="21">H5</text>
<text x="166.2" y="22.6">J2</text>
<text x="195.3" y="19.3">N5</text>
<text x="195.3" y="21">T10</text>
<text x="195.3" y="22.6">U9</text>
<text x="229.3" y="21">C0402</text>
<text x="236.1" y="21">C0402</text>
<text x="166.2" y="24.3">J3</text>
<text x="166.2" y="26">J4</text>
<text x="166.2" y="27.7">J5</text>
<text x="166.2" y="29.4">J6</text>
<text x="195.3" y="26">K6</text>
<text x="195.3" y="27.7">W4</text>
<text x="195.3" y="29.4">Y4</text>
<text x="201.7" y="24">VCC-PC</text>
<text x="226" y="27.7">GND</text>
<text x="165.4" y="32.7">W5</text>
<text x="165.4" y="34.4">W6</text>
<text x="195.3" y="31">AA3</text>
<text x="195.3" y="32.7">AA5</text>
<text x="226.1" y="32.4">VCC-PC</text>
<text x="165.9" y="36">R5</text>
<text x="165.9" y="37.7">U5</text>
<text x="165.9" y="41.1">K2</text>
<text x="195.3" y="36">M7</text>
<text x="195.3" y="37.7">P5</text>
<text x="195.3" y="39.4">R10</text>
<text x="195.3" y="41.1">U8</text>
<text x="229.3" y="41.1">C0402</text>
<text x="236.1" y="41.1">C0402</text>
<text x="141.5" y="43.5">R0402</text>
<text x="147.2" y="47.9">C0402 C0402</text>
<text x="165.9" y="47.8">H6</text>
<text x="166.1" y="46.1">T5</text>
<text x="195.3" y="44.4">K4</text>
<text x="195.3" y="46.1">Y2</text>
<text x="195.3" y="47.8">Y5</text>
<text x="226" y="47.9">GND</text>
<text x="137.1" y="49.5">GND</text>
<text x="195.3" y="49.5">AA4</text>
<text x="195.3" y="51.2">AA6</text>
<text x="41.1" y="59.5">R16</text>
<text x="45.3" y="55.9">VCC-PC</text>
<text x="148.8" y="54.5">GND</text>
<text x="155.6" y="54.5">R0402</text>
<text x="162.3" y="55.2">R0402</text>
<text x="200.8" y="57.9">GND</text>
<text x="65" y="60.3">GND</text>
<text x="157.2" y="62.9">GND</text>
<text x="41.1" y="66.2">T21</text>
<text x="41.1" y="69.6">P20</text>
<text x="41.1" y="71.3">P19</text>
<text x="41.1" y="67.9">K18</text>
<text x="41.1" y="74.6">G20</text>
<text x="41.1" y="72.9">T20</text>
<text x="41.1" y="76.3">K19</text>
<text x="41.1" y="77.9">T19</text>
<text x="56.6" y="74.6">R0402</text>
<text x="41.1" y="79.6">M21</text>
<text x="41.1" y="81.3">L19</text>
<text x="41.1" y="83">K20</text>
<text x="41.1" y="84.7">H20</text>
<text x="41.1" y="86.3">P18</text>
<text x="41.1" y="88">L20</text>
<text x="41.1" y="89.7">J21</text>
<text x="41.1" y="91.4">R21</text>
<text x="41.1" y="93.1">N20</text>
<text x="159.1" y="97.8">VCC-NAND</text>
<text x="190.9" y="97.8">VCC-NAND</text>
<text x="217.8" y="97.8">VCC-NAND</text>
<text x="249.6" y="97.8">VCC-NAND</text>
<text x="167" y="106.4">3</text>
<text x="167" y="103.1">1</text>
<text x="167" y="104.8">2</text>
<text x="185.3" y="106.4">46</text>
<text x="185.3" y="103.1">48</text>
<text x="185.3" y="104.8">47</text>
<text x="225.6" y="106.4">3</text>
<text x="225.6" y="103.1">1</text>
<text x="225.6" y="104.8">2</text>
<text x="243.9" y="106.4">46</text>
<text x="243.9" y="103.1">48</text>
<text x="243.9" y="104.8">47</text>
<text x="31.7" y="109.5">VCC-NAND</text>
<text x="94.4" y="111.2">VCC-NAND</text>
<text x="167" y="111.5">6</text>
<text x="167" y="113.2">7</text>
<text x="167" y="108.1">4</text>
<text x="167" y="109.8">5</text>
<text x="185.3" y="108.1">45</text>
<text x="185.3" y="109.8">44</text>
<text x="185.3" y="113.2">42</text>
<text x="185.3" y="111.5">43</text>
<text x="225.6" y="111.5">6</text>
<text x="225.6" y="113.2">7</text>
<text x="225.6" y="108.1">4</text>
<text x="225.6" y="109.8">5</text>
<text x="243.9" y="108.1">45</text>
<text x="243.9" y="109.8">44</text>
<text x="243.9" y="113.2">42</text>
<text x="243.9" y="111.5">43</text>
<text x="31.7" y="114.6">VCC-PC</text>
<text x="31.7" y="119.6">VCC-EMMC</text>
<text x="46.6" y="114.8">根 据 实 际 需 要 选 择</text>
<text x="47.4" y="116.3">VCC-PC的电压（1.8V或者3.3V）</text>
<text x="103.6" y="116.6">R0402</text>
<text x="166.1" y="119.9">11</text>
<text x="166.1" y="118.2">10</text>
<text x="167" y="114.8">8</text>
<text x="167" y="116.5">9</text>
<text x="185.3" y="118.2">39</text>
<text x="185.3" y="114.8">41</text>
<text x="185.3" y="119.9">38</text>
<text x="185.3" y="116.5">40</text>
<text x="224.8" y="119.9">11</text>
<text x="224.8" y="118.2">10</text>
<text x="225.6" y="114.8">8</text>
<text x="225.6" y="116.5">9</text>
<text x="243.9" y="118.2">39</text>
<text x="243.9" y="114.8">41</text>
<text x="243.9" y="119.9">38</text>
<text x="243.9" y="116.5">40</text>
<text x="166.1" y="124.9">14</text>
<text x="166.1" y="121.6">12</text>
<text x="166.1" y="123.2">13</text>
<text x="185.3" y="124.9">35</text>
<text x="185.3" y="123.2">36</text>
<text x="185.3" y="121.6">37</text>
<text x="224.8" y="124.9">14</text>
<text x="224.8" y="121.6">12</text>
<text x="224.8" y="123.2">13</text>
<text x="243.9" y="124.9">35</text>
<text x="243.9" y="123.2">36</text>
<text x="243.9" y="121.6">37</text>
<text x="166.1" y="126.6">15</text>
<text x="166.1" y="129.9">17</text>
<text x="166.1" y="131.6">18</text>
<text x="166.1" y="128.2">16</text>
<text x="185.3" y="131.6">31</text>
<text x="185.3" y="128.2">33</text>
<text x="185.3" y="129.9">32</text>
<text x="185.3" y="126.6">34</text>
<text x="224.8" y="126.6">15</text>
<text x="224.8" y="129.9">17</text>
<text x="224.8" y="131.6">18</text>
<text x="224.8" y="128.2">16</text>
<text x="243.9" y="131.6">31</text>
<text x="243.9" y="128.2">33</text>
<text x="243.9" y="129.9">32</text>
<text x="243.9" y="126.6">34</text>
<text x="166.1" y="135">20</text>
<text x="166.1" y="136.6">21</text>
<text x="166.1" y="133.3">19</text>
<text x="185.3" y="135">29</text>
<text x="185.3" y="136.6">28</text>
<text x="185.3" y="133.3">30</text>
<text x="224.8" y="135">20</text>
<text x="224.8" y="136.6">21</text>
<text x="224.8" y="133.3">19</text>
<text x="243.9" y="135">29</text>
<text x="243.9" y="136.6">28</text>
<text x="243.9" y="133.3">30</text>
<text x="95.4" y="138">VCC-NAND</text>
<text x="111.1" y="138">VCC-NAND</text>
<text x="166.1" y="141.7">24</text>
<text x="166.1" y="138.3">22</text>
<text x="166.1" y="140">23</text>
<text x="185.3" y="140">26</text>
<text x="185.3" y="141.7">25</text>
<text x="185.3" y="138.3">27</text>
<text x="224.8" y="141.7">24</text>
<text x="224.8" y="138.3">22</text>
<text x="224.8" y="140">23</text>
<text x="243.9" y="140">26</text>
<text x="243.9" y="141.7">25</text>
<text x="243.9" y="138.3">27</text>
<text x="98.6" y="149.1">R0402</text>
<text x="115.3" y="149.1">R0402</text>
<text x="160.6" y="148.4">GND</text>
<text x="169" y="146.7">TSOP-48</text>
<text x="189.1" y="148.4">GND</text>
<text x="219.3" y="148.4">GND</text>
<text x="227.7" y="146.7">TSOP-48</text>
<text x="247.8" y="148.4">GND</text>
<text x="111.1" y="154.8">VCC-NAND</text>
<text x="95.2" y="161.9">GND</text>
<text x="98.6" y="156.8">C0402</text>
<text x="162.4" y="159.8">VCC-NAND</text>
<text x="180.9" y="159.8">VCC-NAND</text>
<text x="115.3" y="165.9">R0402</text>
<text x="165.6" y="168.5">C0402</text>
<text x="172.3" y="168.5">C0402</text>
<text x="184.1" y="168.5">C0402</text>
<text x="190.8" y="168.5">C0402</text>
<text x="162.3" y="175.2">GND</text>
<text x="180.7" y="175.2">GND</text>
<text x="221.4" y="190.2">Design Name</text>
<text x="221.4" y="195.2">Size</text>
<text x="223.1" y="196.9">A3</text>
<text x="228.1" y="195.2">Page Name</text>
<text x="275.1" y="195.2">Rev</text>
<text x="221.4" y="200.2">Date:</text>
<text x="230.2" y="200.2">Saturday, July 04, 2015</text>
<text x="255" y="200.2">Sheet</text>
<text x="263.4" y="200.2">7</text>
<text x="268.4" y="200.2">of</text>
<text x="273.4" y="200.2">18</text>
</g>
<g font-size="1.5" fill="#f00">
<text x="125.1" y="17.7">eMMC-CMD</text>
<text x="155.9" y="17.7">eMMC-D0</text>
<text x="155.9" y="19.3">eMMC-D1</text>
<text x="155.9" y="21">eMMC-D2</text>
<text x="155.9" y="22.7">eMMC-D3</text>
<text x="155.9" y="24.4">eMMC-D4</text>
<text x="155.9" y="26">eMMC-D5</text>
<text x="155.9" y="27.7">eMMC-D6</text>
<text x="155.9" y="29.4">eMMC-D7</text>
<text x="155.9" y="32.7">eMMC-CMD</text>
<text x="155.9" y="34.4">eMMC-CLK</text>
<text x="155.9" y="37.8">eMMC-RST</text>
<text x="155.9" y="36.1">eMMC_DS</text>
<text x="48.6" y="69.6">NCLE</text>
<text x="48.6" y="68">NALE</text>
<text x="48.6" y="66.3">NWE</text>
<text x="48.6" y="71.3">NCE1</text>
<text x="67.1" y="68">eMMC_DS</text>
<text x="48.6" y="78">NRB1</text>
<text x="48.6" y="73">NCE0</text>
<text x="48.6" y="76.3">NRB0</text>
<text x="62" y="74.6">NRE</text>
<text x="67.1" y="76.3">eMMC-CMD</text>
<text x="67.1" y="74.6">eMMC-CLK</text>
<text x="48.6" y="83">NDQ2</text>
<text x="48.6" y="81.3">NDQ1</text>
<text x="48.6" y="79.7">NDQ0</text>
<text x="67.9" y="83">eMMC-D2</text>
<text x="67.9" y="81.3">eMMC-D1</text>
<text x="67.9" y="79.7">eMMC-D0</text>
<text x="48.6" y="84.7">NDQ3</text>
<text x="48.6" y="89.7">NDQ6</text>
<text x="48.6" y="88.1">NDQ5</text>
<text x="48.6" y="86.4">NDQ4</text>
<text x="67.9" y="84.7">eMMC-D3</text>
<text x="67.9" y="89.7">eMMC-D6</text>
<text x="67.9" y="88.1">eMMC-D5</text>
<text x="67.9" y="86.4">eMMC-D4</text>
<text x="48.6" y="91.4">NDQ7</text>
<text x="48.6" y="93.1">NDQS</text>
<text x="66.9" y="93.1">eMMC-RST</text>
<text x="67.9" y="91.4">eMMC-D7</text>
<text x="154.2" y="111.5">NRB1</text>
<text x="154.2" y="113.2">NRB0</text>
<text x="194.5" y="109.9">NDQ7</text>
<text x="194.5" y="111.5">NDQ6</text>
<text x="194.5" y="113.2">NDQ5</text>
<text x="212.9" y="113.2">NRB1</text>
<text x="253.2" y="109.9">NDQ7</text>
<text x="253.2" y="111.5">NDQ6</text>
<text x="253.2" y="113.2">NDQ5</text>
<text x="112.3" y="114.9">NRB1</text>
<text x="154.2" y="114.9">NRE</text>
<text x="154.2" y="116.6">NCE0</text>
<text x="154.2" y="118.3">NCE1</text>
<text x="194.1" y="119.9">VPS0</text>
<text x="194.5" y="114.9">NDQ4</text>
<text x="212.9" y="116.6">NCE1</text>
<text x="212.9" y="114.9">NRE</text>
<text x="253.2" y="119.9">VPS0</text>
<text x="253.2" y="114.9">NDQ4</text>
<text x="194.5" y="124.9">NDQS</text>
<text x="253.2" y="124.9">NDQS</text>
<text x="154.2" y="128.3">NCLE</text>
<text x="154.2" y="130">NALE</text>
<text x="154.2" y="131.6">NWE</text>
<text x="194.5" y="130">NDQ3</text>
<text x="194.5" y="131.6">NDQ2</text>
<text x="212.9" y="128.3">NCLE</text>
<text x="212.9" y="130">NALE</text>
<text x="212.9" y="131.6">NWE</text>
<text x="253.2" y="130">NDQ3</text>
<text x="253.2" y="131.6">NDQ2</text>
<text x="154.2" y="133.3">NWP</text>
<text x="194.5" y="136.7">VPS1</text>
<text x="194.5" y="133.3">NDQ1</text>
<text x="194.5" y="135">NDQ0</text>
<text x="212.9" y="133.3">NWP</text>
<text x="253.2" y="136.7">VPS1</text>
<text x="253.2" y="133.3">NDQ1</text>
<text x="253.2" y="135">NDQ0</text>
<text x="103.9" y="150.1">NWP</text>
<text x="120.7" y="150.1">VPS0</text>
<text x="120.7" y="166.8">VPS1</text>
</g>
<g font-size="1.5" fill="#000080">
<text x="170.1" y="15.3">U3A</text>
<text x="229.3" y="17.7">C92</text>
<text x="236.1" y="17.7">C93</text>
<text x="110.3" y="19.4">R21</text>
<text x="115.3" y="19.4">10K</text>
<text x="229.3" y="19.4">1uF</text>
<text x="236.1" y="19.4">104</text>
<text x="141.5" y="39.5">R22</text>
<text x="141.5" y="41.5">10K</text>
<text x="144.1" y="41.5">/NC</text>
<text x="229.3" y="37.8">C94</text>
<text x="229.3" y="39.5">1uF</text>
<text x="236.1" y="37.8">C95</text>
<text x="236.1" y="39.5">104</text>
<text x="147.2" y="44.5">C96</text>
<text x="147.2" y="46.2">1uF</text>
<text x="152.2" y="44.5">C97</text>
<text x="152.2" y="46.2">104</text>
<text x="157.2" y="51.2">R23</text>
<text x="157.2" y="52.9">NC</text>
<text x="162.3" y="51.2">R24</text>
<text x="162.3" y="53.2">NC</text>
<text x="15.6" y="57.9">U1C</text>
<text x="50" y="59.6">C98</text>
<text x="55" y="59.6">104 C0402</text>
<text x="170.3" y="56.9">EMMC5_0_BGA169</text>
<text x="48.3" y="74.6">R25</text>
<text x="53.3" y="74.6">0R</text>
<text x="13.1" y="99.8">A64</text>
<text x="170.1" y="100.8">U4</text>
<text x="228.8" y="100.8">U5</text>
<text x="101.9" y="114.9">R27</text>
<text x="108.6" y="114.9">10K</text>
<text x="98.6" y="145.1">R30</text>
<text x="98.6" y="147.1">10K</text>
<text x="115.3" y="145.1">R31</text>
<text x="115.3" y="147.1">NC/0R</text>
<text x="169" y="145.1">NAND FLASH X8</text>
<text x="227.7" y="145.1">NAND FLASH X8</text>
<text x="98.6" y="153.5">C99</text>
<text x="98.6" y="155.1">104</text>
<text x="115.3" y="161.9">R32</text>
<text x="115.3" y="163.8">NC/0R</text>
<text x="165.6" y="165.2">C312</text>
<text x="165.6" y="166.8">1uF</text>
<text x="172.3" y="165.2">C311</text>
<text x="172.3" y="166.8">104</text>
<text x="184.1" y="165.2">C310</text>
<text x="184.1" y="166.8">1uF</text>
<text x="190.8" y="165.2">C309</text>
<text x="190.8" y="166.8">104</text>
</g>
<g font-size="1.5" fill="#004080">
<text x="169.8" y="18.7">DAT0</text>
<text x="169.8" y="20.4">DAT1</text>
<text x="169.8" y="22.1">DAT2</text>
<text x="169.8" y="23.7">DAT3</text>
<text x="189.2" y="18.7">VCC1</text>
<text x="189.2" y="20.4">VCC2</text>
<text x="189.2" y="22.1">VCC3</text>
<text x="189.2" y="23.7">VCC4</text>
<text x="169.8" y="25.4">DAT4</text>
<text x="169.8" y="27.1">DAT5</text>
<text x="169.8" y="28.8">DAT6</text>
<text x="188" y="27.1">VCCQ1</text>
<text x="188" y="28.8">VCCQ2</text>
<text x="169.8" y="30.5">DAT7</text>
<text x="169.8" y="33.8">CMD</text>
<text x="169.8" y="35.5">CLK</text>
<text x="188" y="30.5">VCCQ3</text>
<text x="188" y="32.1">VCCQ4</text>
<text x="188" y="33.8">VCCQ5</text>
<text x="169.8" y="37.1">RFU/DATA STROBE</text>
<text x="169.8" y="38.8">RESET</text>
<text x="189.4" y="37.1">VSS1</text>
<text x="189.4" y="38.8">VSS2</text>
<text x="189.4" y="40.5">VSS3</text>
<text x="169.8" y="42.2">VDDI</text>
<text x="169.8" y="47.2">RFU/VSS4</text>
<text x="188.2" y="45.5">VSSQ1</text>
<text x="188.2" y="47.2">VSSQ2</text>
<text x="189.4" y="42.2">VSS6</text>
<text x="169.8" y="48.9">RFU/VSS5</text>
<text x="188.2" y="48.9">VSSQ3</text>
<text x="188.2" y="50.6">VSSQ4</text>
<text x="188.2" y="52.3">VSSQ5</text>
<text x="33.2" y="60.6">VCC-PC</text>
<text x="12.9" y="69">PC1/NAND-ALE/SDC2-DS/SPI0-MISO</text>
<text x="20.3" y="67.3">PC0/NAND-WE/SPI0-MOSI</text>
<text x="20.7" y="70.7">PC2/NAND-CLE/SPI0-CLK</text>
<text x="19.5" y="77.4">PC6/NAND-RB0/SDC2-CMD</text>
<text x="20.8" y="75.7">PC5/NAND-RE/SDC2-CLK</text>
<text x="21.6" y="72.4">PC3/NAND-CE1/SPI0-CS</text>
<text x="27.9" y="74">PC4/NAND-CE0</text>
<text x="20.8" y="80.7">PC8/NAND-DQ0/SDC2-D0</text>
<text x="20.8" y="82.4">PC9/NAND-DQ1/SDC2-D1</text>
<text x="27.9" y="79.1">PC7/NAND-RB1</text>
<text x="19.9" y="84.1">PC10/NAND-DQ2/SDC2-D2</text>
<text x="19.9" y="85.8">PC11/NAND-DQ3/SDC2-D3</text>
<text x="19.9" y="87.4">PC12/NAND-DQ4/SDC2-D4</text>
<text x="19.9" y="89.1">PC13/NAND-DQ5/SDC2-D5</text>
<text x="18.7" y="94.2">PC16/NAND-DQS/SDC2-RST</text>
<text x="19.9" y="90.8">PC14/NAND-DQ6/SDC2-D6</text>
<text x="19.9" y="92.5">PC15/NAND-DQ7/SDC2-D7</text>
<text x="169.8" y="107.5">NC3</text>
<text x="169.8" y="104.2">RES#</text>
<text x="169.8" y="105.9">NC2</text>
<text x="179.3" y="107.5">NC20</text>
<text x="179.3" y="104.2">NC22</text>
<text x="179.3" y="105.9">NC21</text>
<text x="228.5" y="107.5">NC3</text>
<text x="228.5" y="104.2">RES#</text>
<text x="228.5" y="105.9">NC2</text>
<text x="238" y="107.5">NC20</text>
<text x="238" y="104.2">NC22</text>
<text x="238" y="105.9">NC21</text>
<text x="169.8" y="112.6">RB2#</text>
<text x="169.8" y="109.2">RB4#</text>
<text x="169.8" y="110.9">RB3#</text>
<text x="179.3" y="109.2">NC19</text>
<text x="180.8" y="110.9">IO7</text>
<text x="180.8" y="112.6">IO6</text>
<text x="228.5" y="112.6">RB2#</text>
<text x="228.5" y="109.2">RB4#</text>
<text x="228.5" y="110.9">RB3#</text>
<text x="238" y="109.2">NC19</text>
<text x="239.5" y="110.9">IO7</text>
<text x="239.5" y="112.6">IO6</text>
<text x="169.8" y="114.3">RB1#</text>
<text x="169.8" y="119.3">CE2#</text>
<text x="169.8" y="115.9">RE#</text>
<text x="169.8" y="117.6">CE1#</text>
<text x="179.3" y="119.3">NC17</text>
<text x="179.3" y="117.6">NC18</text>
<text x="180.8" y="115.9">IO4</text>
<text x="180.8" y="114.3">IO5</text>
<text x="228.5" y="114.3">RB1#</text>
<text x="228.5" y="119.3">CE2#</text>
<text x="228.5" y="115.9">RE#</text>
<text x="228.5" y="117.6">CE1#</text>
<text x="238" y="119.3">NC17</text>
<text x="238" y="117.6">NC18</text>
<text x="239.5" y="115.9">IO4</text>
<text x="239.5" y="114.3">IO5</text>
<text x="169.8" y="126">CE3#</text>
<text x="169.8" y="121">NC4</text>
<text x="169.8" y="122.7">VCC1</text>
<text x="169.8" y="124.3">VSS1</text>
<text x="179.2" y="122.7">VCC2</text>
<text x="179.3" y="126">NC16</text>
<text x="179.3" y="124.3">VSS2</text>
<text x="179.3" y="121">VSS3</text>
<text x="228.5" y="126">CE3#</text>
<text x="228.5" y="121">NC4</text>
<text x="228.5" y="122.7">VCC1</text>
<text x="228.5" y="124.3">VSS1</text>
<text x="237.8" y="122.7">VCC2</text>
<text x="238" y="126">NC16</text>
<text x="238" y="124.3">VSS2</text>
<text x="238" y="121">VSS3</text>
<text x="169.8" y="127.7">CE4#</text>
<text x="169.8" y="131">ALE</text>
<text x="169.8" y="129.3">CLE</text>
<text x="179.3" y="129.3">NC14</text>
<text x="179.3" y="127.7">NC15</text>
<text x="180.8" y="131">IO3</text>
<text x="228.5" y="127.7">CE4#</text>
<text x="228.5" y="131">ALE</text>
<text x="228.5" y="129.3">CLE</text>
<text x="238" y="129.3">NC14</text>
<text x="238" y="127.7">NC15</text>
<text x="239.5" y="131">IO3</text>
<text x="169.8" y="136.1">NC5</text>
<text x="169.8" y="137.7">NC6</text>
<text x="169.8" y="132.7">WE#</text>
<text x="169.8" y="134.4">WP#</text>
<text x="179.3" y="137.7">NC13</text>
<text x="180.8" y="136.1">IO0</text>
<text x="180.8" y="132.7">IO2</text>
<text x="180.8" y="134.4">IO1</text>
<text x="228.5" y="136.1">NC5</text>
<text x="228.5" y="137.7">NC6</text>
<text x="228.5" y="132.7">WE#</text>
<text x="228.5" y="134.4">WP#</text>
<text x="238" y="137.7">NC13</text>
<text x="239.5" y="136.1">IO0</text>
<text x="239.5" y="132.7">IO2</text>
<text x="239.5" y="134.4">IO1</text>
<text x="169.8" y="142.8">NC9</text>
<text x="169.8" y="139.4">NC7</text>
<text x="169.8" y="141.1">NC8</text>
<text x="179.3" y="141.1">NC11</text>
<text x="179.3" y="142.8">NC10</text>
<text x="179.3" y="139.4">NC12</text>
<text x="228.5" y="142.8">NC9</text>
<text x="228.5" y="139.4">NC7</text>
<text x="228.5" y="141.1">NC8</text>
<text x="238" y="141.1">NC11</text>
<text x="238" y="142.8">NC10</text>
<text x="238" y="139.4">NC12</text>
</g>
<g font-size="1.2">
<text x="35.4" y="7.5">5</text>
<text x="90.1" y="7.5">4</text>
<text x="144.9" y="7.5">3</text>
<text x="199.6" y="7.5">2</text>
<text x="254.4" y="7.5">1</text>
<text x="6.8" y="33.1">D</text>
<text x="282.2" y="33.1">D</text>
<text x="6.8" y="81.2">C</text>
<text x="282.2" y="81.2">C</text>
<text x="6.8" y="129.4">B</text>
<text x="282.2" y="129.4">B</text>
<text x="6.8" y="177.5">A</text>
<text x="282.2" y="177.5">A</text>
<text x="35.4" y="201.8">5</text>
<text x="90.1" y="201.8">4</text>
<text x="144.9" y="201.8">3</text>
<text x="199.6" y="201.8">2</text>
<text x="254.4" y="201.8">1</text>
</g>
</svg>
